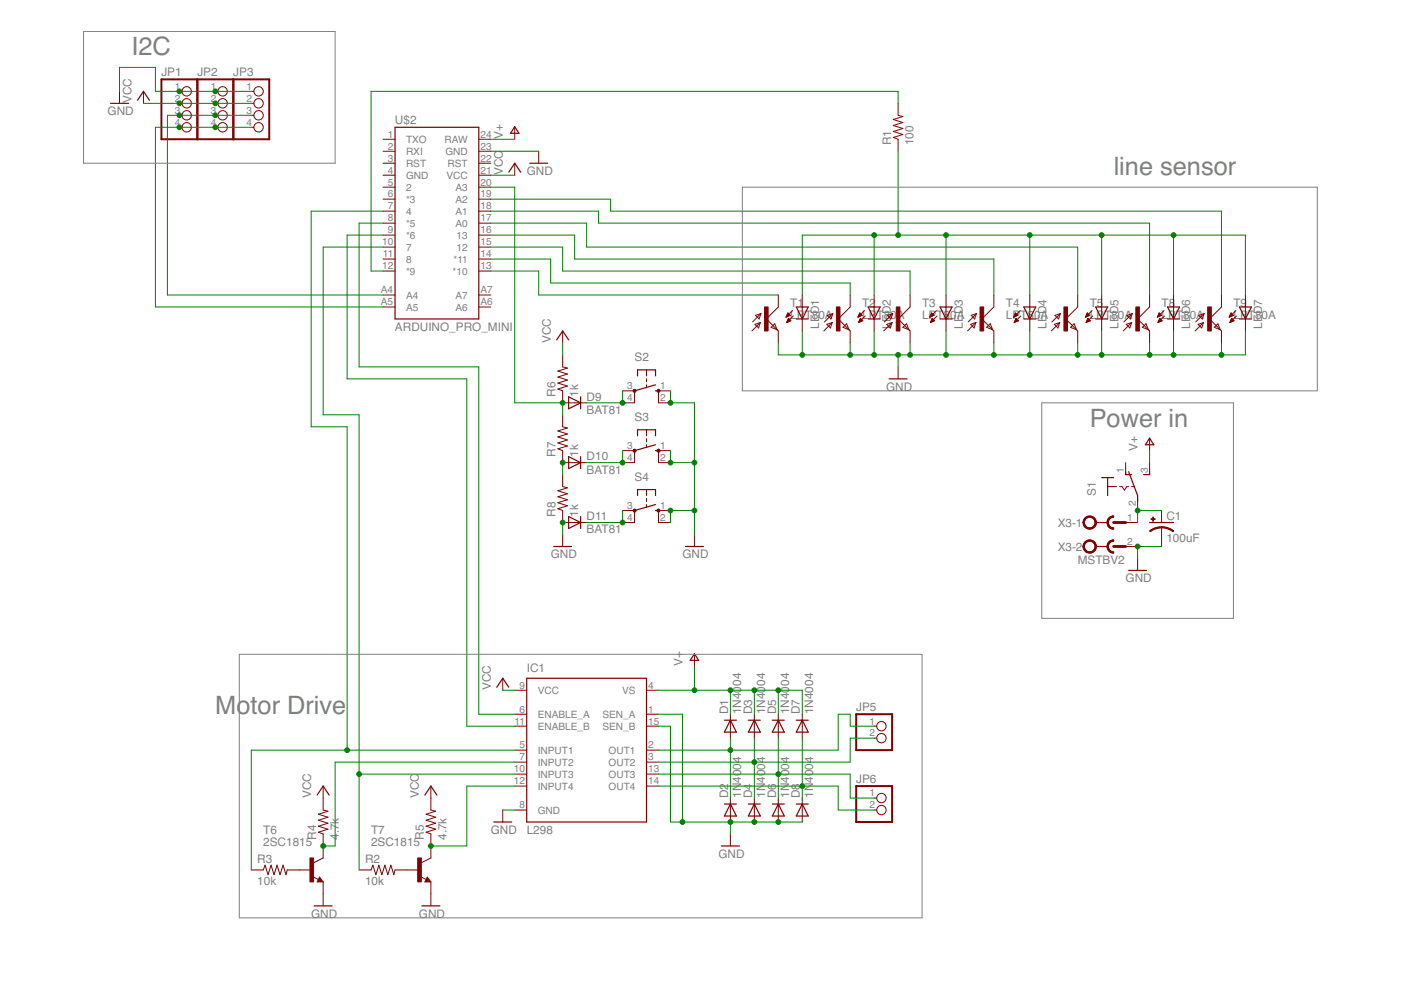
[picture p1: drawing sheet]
<svg xmlns="http://www.w3.org/2000/svg" width="297mm" height="210mm" viewBox="0 0 297 210" stroke-linecap="round" stroke-linejoin="round" font-family="sans-serif">
<g fill="none" stroke="#800000" stroke-width=".25">
<path d="M23.4 21.9h3.8M29.1 21.3l1.3-1.9 1.3 1.9M83.8 27h17.7v40.6h-17.7zM107.9 36.5l1.2-1.9 1.3 1.9M109.1 26.9l.9 1.4h-1.8zM112.3 34.6h3.8M118 72.1l1.3-1.9 1.3 1.9M135.2 79.7v-1.3h3.8v1.3M168.8 65.1h2.6l-1.3 2.5zM168.8 67.6h2.6M184.1 67.6h2.5M184.1 65.1h2.5l-1.3 2.5z"/>
<path d="M199.3 67.6h2.5M199.3 65.1h2.5l-1.2 2.5zM217.1 67.6h2.5M217.1 65.1h2.5l-1.3 2.5zM232.3 67.6h2.5M232.3 65.1h2.5l-1.2 2.5zM247.5 67.6h2.6M247.5 65.1h2.6l-1.3 2.5zM262.8 67.6h2.5M262.8 65.1h2.5l-1.2 2.5zM120.6 84.1l2.5 1.3-2.5 1.3zM120.6 96.8l2.5 1.3-2.5 1.3z"/>
<path d="M123.1 84.1v2.6M123.1 96.8v2.6M135.2 92.4v-1.3h3.8v1.3M139 82.9h.6M139 81.6l-4.5 1.3M139 95.5h.6M139 94.3l-4.5 1.2M188.5 80.3h3.8M238.7 100v.6h1.2M239.3 100l1.9 5.1v1.2M243.7 92.9l.9 1.4h-1.8zM243.7 100v.6h-1.2"/>
<path d="M117.4 115.9h3.8M120.6 109.5l2.5 1.3-2.5 1.3zM123.1 109.5v2.6M135.2 105.1v-1.3h3.8v1.3M139 108.2h.6M139 107l-4.5 1.2M145.3 115.9h3.8M232.3 110.8h2.5M232.3 115.9h2.5M233.6 101.3h2.5M234.8 101.3v3.8M243.7 110.8h5.1"/>
<path d="M147.2 138.6l.9 1.4h-1.8zM239.3 120.9h3.8M105.3 145.7l1.3-1.9 1.3 1.9M111.7 143.8h25.4v30.5h-25.4zM153.6 152.7h2.5M154.9 152.7l1.2 2.5h-2.5zM158.7 152.7h2.5M159.9 152.7l1.3 2.5h-2.5zM163.7 152.7h2.6M165 152.7l1.3 2.5h-2.6zM168.8 152.7h2.6M170.1 152.7l1.3 2.5h-2.6z"/>
<path d="M67.2 168.6l1.3-1.9 1.3 1.9M90.1 168.6l1.3-1.9 1.2 1.9M104.7 174.3h3.8M153 179.4h3.8M153.6 170.5h2.5M154.9 170.5l1.2 2.5h-2.5zM158.7 170.5h2.5M159.9 170.5l1.3 2.5h-2.5zM163.7 170.5h2.6M165 170.5l1.3 2.5h-2.6zM168.8 170.5h2.6M170.1 170.5l1.3 2.5h-2.6z"/>
<path d="M66.6 192.1h3.8M67.8 186.5l.1 .2h-.4l.3-.5 .5 .7h-.8M89.5 192.1h3.8M90.6 186.5l.1 .2h-.4l.3-.5 .5 .7h-.8"/>
</g>
<g fill="none" stroke="#800000" stroke-width=".21">
<path d="M25.3 19.4v2.5M30.4 19.4v2.5M38 19.4h.6M45.7 19.4h.5M53.3 19.4h.5M38 21.9h.6M38 24.4h.6M38 27h.6M45.7 21.9h.5M45.7 24.4h.5M45.7 27h.5M53.3 21.9h.5"/>
<path d="M53.3 24.4h.5M53.3 27h.5M81.2 39.7h2.6M81.2 37.1h2.6M81.2 32.1h2.6M81.2 29.5h2.6M81.2 34.6h2.6M101.5 39.7h2.6M101.5 37.1h2.6M101.5 32.1h2.6M101.5 29.5h2.6M101.5 34.6h2.6"/>
<path d="M109.1 27v2.5M109.1 34.6v2.5M114.2 32.1v2.5M190.4 21.9v2.5l1 .3-2 .6 2 .7-2 .6 2 .6-2 .7 2 .6-2 .6 1 .4v2.6M81.2 42.2h2.6M81.2 44.8h2.6M81.2 47.3h2.6M81.2 49.8h2.6M81.2 52.4h2.6M81.2 54.9h2.6M81.2 57.5h2.6M101.5 42.2h2.6"/>
<path d="M101.5 44.8h2.6M101.5 47.3h2.6M101.5 49.8h2.6M101.5 52.4h2.6M101.5 54.9h2.6M101.5 57.5h2.6M81.2 62.5h2.6M81.2 65.1h2.6M101.5 62.5h2.6M101.5 65.1h2.6M119.3 75.2v2.6l1 .2-2 .7 2 .6-2 .6 2 .7-2 .6 2 .7-2 .6 1 .4v2.5h5.1M119.3 70.2v2.5"/>
<path d="M137.1 78.4v1.3M160.1 68.8l1.1-.4-.4 1.1zM160.2 66.9l1.1-.4-.3 1.1zM161.2 68.4l-1.8 1.8M161.3 66.5l-1.7 1.8M164.3 68.6l.5 1.3-1.3-.5zM165 62.5v2.6l-2.5 2.5 2.5 2.6v2.5M166.7 67.2h.1M166.7 67.1h.2M166.8 67h.4M166.8 66.9h.7M166.8 68.3h.1"/>
<path d="M166.9 68.2h.3M166.9 66.8h.5M166.9 66.6h.4M166.9 68.1h.6M167 68h.6M167 66.5h.2M167 66.4h.1M167 67.8h.5M167 66.4l.6 .5-.9 .3zM167.1 67.7h.3M167.1 67.6h.2M167.2 67.5l.5 .5-.9 .4z"/>
<path d="M168.1 65.8l-1.4 1.4M168.2 67l-1.4 1.4M170.1 62.5v7.7M175.3 68.8l1.1-.4-.3 1.1zM175.4 66.9l1.2-.4-.4 1.1zM176.4 68.4l-1.7 1.8M176.6 66.5l-1.8 1.8M179.5 68.6l.5 1.3-1.3-.5zM180.3 62.5v2.6l-2.6 2.5 2.6 2.6v2.5M181.9 67.2h.1M181.9 67.1h.3M182 67h.5"/>
<path d="M182.1 66.9h.7M182.1 68.3h.1M182.1 68.2h.4M182.1 66.8h.6M182.2 66.6h.4M182.2 68.1h.5M182.2 66.5h.2M182.2 68h.7M182.3 66.4h.1M182.3 67.8h.5M182.3 66.4l.5 .5-.9 .3zM182.3 67.7h.3"/>
<path d="M182.4 67.6h.1M182.4 67.5l.5 .5-.9 .4zM183.3 65.8l-1.4 1.4M183.4 67l-1.4 1.4M185.3 62.5v7.7M188 68.8l1.1-.4-.3 1.1zM188.1 66.9l1.2-.4-.4 1.1zM189.1 68.4l-1.7 1.8M189.3 66.5l-1.8 1.8M190.4 77.8v2.5M192.2 68.6l.5 1.3-1.3-.5zM193 62.5v2.6l-2.6 2.5 2.6 2.6v2.5"/>
<path d="M197.1 67.2h.1M197.2 67.1h.2M197.2 67h.5M197.3 66.9h.7M197.3 68.3h.1M197.3 66.8h.6M197.3 68.2h.4M197.4 66.6h.4M197.4 68.1h.6M197.4 66.5h.3M197.4 68h.7M197.5 66.4h.1"/>
<path d="M197.5 67.8h.5M197.5 66.4l.5 .5-.9 .3zM197.5 67.7h.4M197.6 67.6h.2M197.7 67.5l.5 .5-.9 .4zM198.5 65.8l-1.4 1.4M198.7 67l-1.4 1.4M200.6 62.5v7.7M205.8 68.8l1.1-.4-.4 1.1zM205.9 66.9l1.1-.4-.3 1.1zM206.9 68.4l-1.8 1.8M207 66.5l-1.7 1.8"/>
<path d="M210 68.6l.5 1.3-1.3-.5zM210.7 62.5v2.6l-2.5 2.5 2.5 2.6v2.5M214.9 67.2h.1M215 67.1h.2M215 67h.5M215.1 66.9h.7M215.1 68.3h.1M215.1 66.8h.6M215.1 68.2h.4M215.2 66.6h.4M215.2 68.1h.6M215.2 66.5h.3"/>
<path d="M215.2 68h.7M215.3 67.8h.5M215.3 66.4h.1M215.3 66.4l.5 .5-.9 .3zM215.3 67.7h.3M215.4 67.6h.1M215.4 67.5l.5 .5-.9 .4zM216.3 65.8l-1.4 1.4M216.4 67l-1.4 1.4M218.3 62.5v7.7M223.5 68.8l1.2-.4-.4 1.1zM223.7 66.9l1.1-.4-.4 1.1z"/>
<path d="M224.7 68.4l-1.8 1.8M224.8 66.5l-1.8 1.8M227.7 68.6l.5 1.3-1.2-.5zM228.5 62.5v2.6l-2.5 2.5 2.5 2.6v2.5M230.1 67.2h.1M230.2 67.1h.2M230.3 67h.4M230.3 68.3h.1M230.3 66.9h.7M230.4 66.8h.5M230.4 68.2h.3M230.4 68.1h.6"/>
<path d="M230.4 66.6h.4M230.5 66.5h.2M230.5 68h.6M230.5 66.4h.1M230.5 67.8h.5M230.5 66.4l.5 .5-.9 .3zM230.6 67.7h.3M230.6 67.6h.2M230.7 67.5l.5 .5-.9 .4zM231.5 65.8l-1.4 1.4M231.7 67l-1.4 1.4M233.6 62.5v7.7"/>
<path d="M238.8 68.8l1.1-.4-.4 1.1zM238.9 66.9l1.2-.4-.4 1.1zM239.9 68.4l-1.8 1.8M240.1 66.5l-1.8 1.8M243 68.6l.5 1.3-1.3-.5zM243.7 62.5v2.6l-2.5 2.5 2.5 2.6v2.5M245.4 67.2h.1M245.4 67.1h.3M245.5 67h.5M245.5 68.3h.2M245.6 66.9h.6M245.6 66.8h.6"/>
<path d="M245.6 68.2h.3M245.6 66.6h.5M245.6 68.1h.6M245.7 66.5h.2M245.7 68h.7M245.7 66.4h.1M245.7 67.8h.6M245.8 66.4l.5 .5-.9 .3zM245.8 67.7h.3M245.9 67.6h.1M245.9 67.5l.5 .5-.9 .4zM246.8 65.8l-1.4 1.4"/>
<path d="M246.9 67l-1.4 1.4M248.8 62.5v7.7M254 68.8l1.2-.4-.4 1.1zM254.1 66.9l1.2-.4-.4 1.1zM255.2 68.4l-1.8 1.8M255.3 66.5l-1.8 1.8M258.2 68.6l.5 1.3-1.2-.5zM259 62.5v2.6l-2.6 2.5 2.6 2.6v2.5M260.6 67.2h.1M260.7 67.1h.2M260.7 67h.5M260.8 66.9h.7"/>
<path d="M260.8 68.3h.1M260.8 66.8h.6M260.8 68.2h.4M260.9 66.6h.4M260.9 68.1h.6M260.9 66.5h.3M260.9 68h.7M261 66.4h.1M261 67.8h.5M261 66.4l.5 .5-.9 .3zM261 67.7h.4M261.1 67.6h.1"/>
<path d="M261.1 67.5l.5 .5-.8 .4zM262 65.8l-1.4 1.4M262.1 67l-1.3 1.4M264.1 62.5v7.7M119.3 87.9v2.6l1 .2-2 .7 2 .6-2 .6 2 .7-2 .6 2 .7-2 .6 1 .3v2.6h5.1M132 82.9h2.5v2.5h-2.5M132 95.5h2.5v2.6h-2.5M137.1 80.3v.7M137.1 81.6v.6M137.1 91.1v1.3M137.1 93v.7M137.1 94.3v.6"/>
<path d="M142.2 82.9h-2.6v2.5h2.6M142.2 95.5h-2.6v2.6h2.6M238.7 98.1v2.5M243.7 93v2.5M243.7 98.1v2.5M119.3 100.6v2.6l1 .2-2 .7 2 .6-2 .6 2 .7-2 .6 2 .6-2 .7 1 .3v2.6h5.1M119.3 113.3v2.6M132 108.2h2.5v2.6h-2.5M137.1 103.8v1.3M137.1 105.7v.6M137.1 107v.6M142.2 108.2h-2.6v2.6h2.6"/>
<path d="M147.2 113.3v2.6M234.8 103.2h1.9M237.4 103.2h.5l.5 .7 .5-.7h.4M238.7 110.8h2.5M238.7 115.9h2.5M239.9 103.2h.7M241.2 105.7v2.5M241.2 118.4v2.5M246.3 108.2v2.6M246.3 111.8v4.1M147.2 138.7v2.6M106.6 143.8v2.5"/>
<path d="M109.1 154h2.6M109.1 146.3h2.6M109.1 151.4h2.6M109.1 159h2.6M137.1 154h2.5M137.1 146.3h2.5M137.1 151.4h2.5M137.1 159h2.5M154.9 151.4v5.1M159.9 151.4v5.1M165 151.4v5.1M170.1 151.4v5.1"/>
<path d="M185.3 154h.6M185.3 156.5h.6M68.5 166.7v5l1 .3-2 .6 2 .7-2 .6 2 .6-2 .7 2 .6-2 .6 1 .4v5.1l-2 1M91.4 166.7v5l1 .3-2.1 .6 2.1 .7-2.1 .6 2.1 .6-2.1 .7 2.1 .6-2.1 .6 1.1 .4v5.1l-2.1 1M106.6 171.7v2.6M109.1 166.7h2.6M109.1 164.1h2.6M109.1 171.7h2.6M109.1 161.6h2.6M137.1 166.7h2.5M137.1 164.1h2.5M137.1 161.6h2.5"/>
<path d="M154.9 169.2v5.1M154.9 176.8v2.6M159.9 169.2v5.1M165 169.2v5.1M170.1 169.2v5.1M185.3 171.7h.6M185.3 169.2h.6M53.3 184.4h2.5l.4-1 .6 2.1 .7-2.1 .6 2.1 .6-2.1 .7 2.1 .6-2.1 .6 2.1 .3-1.1h5.1M66.3 185.9l1.2 .6M67.8 186l.7 1h-1.3zM68.5 187v5.1M76.1 184.4h2.6l.4-1 .6 2.1 .6-2.1 .7 2.1 .6-2.1 .6 2.1 .7-2.1 .6 2.1 .3-1.1h5"/>
<path d="M89.1 185.9l1.3 .6M90.6 186l.8 1h-1.3zM91.4 187v5.1"/>
<circle cx="39.6" cy="19.4" r=".99"/>
<circle cx="47.2" cy="19.4" r=".99"/>
<circle cx="54.8" cy="19.4" r=".99"/>
<circle cx="39.6" cy="27" r=".99"/>
<circle cx="39.6" cy="24.4" r=".99"/>
<circle cx="39.6" cy="21.9" r=".99"/>
<circle cx="47.2" cy="24.4" r=".99"/>
<circle cx="47.2" cy="27" r=".99"/>
<circle cx="47.2" cy="21.9" r=".99"/>
<circle cx="54.8" cy="24.4" r=".99"/>
<circle cx="54.8" cy="27" r=".99"/>
<circle cx="54.8" cy="21.9" r=".99"/>
<circle cx="186.9" cy="154" r=".99"/>
<circle cx="186.9" cy="156.5" r=".99"/>
<circle cx="186.9" cy="169.2" r=".99"/>
<circle cx="186.9" cy="171.7" r=".99"/>
</g>
<g fill="#800000" stroke="#800000" stroke-width=".21">
<path d="M162.1 65.1h.8v5.1h-.8z"/>
<path d="M177.3 65.1h.8v5.1h-.8z"/>
<path d="M190 65.1h.8v5.1h-.8z"/>
<path d="M207.8 65.1h.8v5.1h-.8z"/>
<path d="M225.6 65.1h.7v5.1h-.7z"/>
<path d="M65.7 181.9h.8v5.1h-.8z"/>
<path d="M88.6 181.9h.7v5.1h-.7z"/>
<path d="M244 110h.9v.1h-.9z"/>
<path d="M244.4 109.6h.1v.9h-.1z"/>
<path d="M240.8 65.1h.8v5.1h-.8z"/>
<path d="M256.1 65.1h.7v5.1h-.7z"/>
</g>
<path d="M34.2 16.8h22.9v12.7h-22.9zM41.8 16.8v12.7M49.5 16.8v12.7M181.5 151.4h7.6v7.6h-7.6zM181.5 166.7h7.6v7.6h-7.6z" fill="none" stroke="#800000" stroke-width=".42"/>
<g fill="#800000" stroke="#800000" stroke-width=".21">
<path d="M246.3 111.7l1.3 .2 1.2 .6-.1 .3-1.4-.7-1-.2z" fill-rule="evenodd"/>
<path d="M243.7 112.5l1.2-.6 1.4-.2v.2l-1.5 .3-.9 .6z" fill-rule="evenodd"/>
<path d="M134.3 95.3h.5v.5h-.5z" fill-rule="evenodd"/>
<path d="M139.4 95.3h.4v.5h-.4z" fill-rule="evenodd"/>
<path d="M234.7 110.8h.3l.2 .7 .4 .3 .5 .1v.3a1.37 1.37 0 0 1-1.4-1.4z" fill-rule="evenodd"/>
<path d="M235.1 109.8l1-.4v.2l-.9 .5-.2 .7h-.3z" fill-rule="evenodd"/>
<path d="M235.1 109.8l.9-.4h.1v.2a1.14 1.14 0 0 0-1.1 1.2 1.14 1.14 0 0 0 1.1 1.1v.3a1.4 1.4 0 0 1-1.3-.9 1.4 1.4 0 0 1 .3-1.5z" fill-rule="evenodd"/>
<path d="M230 109.8a1.4 1.4 0 0 1 2.2 .3 1.4 1.4 0 0 1-.8 2.1 1.4 1.4 0 0 1-1.8-1.4h.3a1.15 1.15 0 0 1 1.6-1.1 1.15 1.15 0 0 1 .3 1.9 1.15 1.15 0 0 1-1.9-.5v-.3h-.3z" fill-rule="evenodd"/>
<path d="M230 109.8a1.4 1.4 0 0 1 2.2 .3 1.4 1.4 0 0 1-.8 2.1 1.4 1.4 0 0 1-1.8-1.4h.3a1.15 1.15 0 0 1 1.6-1.1 1.15 1.15 0 0 1 .3 1.9 1.15 1.15 0 0 1-1.9-.5v-.3h-.3z" fill-rule="evenodd"/>
<path d="M234.7 115.9h.3l.2 .7 .4 .3 .5 .1v.3a1.37 1.37 0 0 1-1.4-1.4z" fill-rule="evenodd"/>
<path d="M235.1 114.9l1-.4v.2l-.9 .5-.2 .7h-.3z" fill-rule="evenodd"/>
<path d="M235.1 114.9l.9-.4h.1v.2a1.14 1.14 0 0 0-1.1 1.2 1.14 1.14 0 0 0 1.1 1.1v.3a1.4 1.4 0 0 1-1.3-.9 1.4 1.4 0 0 1 .3-1.5z" fill-rule="evenodd"/>
<path d="M230 114.9a1.4 1.4 0 0 1 2.2 .3 1.4 1.4 0 0 1-.8 2 1.4 1.4 0 0 1-1.8-1.3h.3a1.15 1.15 0 0 1 1.6-1.1 1.15 1.15 0 0 1 .3 1.9 1.15 1.15 0 0 1-1.9-.5v-.3h-.3z" fill-rule="evenodd"/>
<path d="M230 114.9a1.4 1.4 0 0 1 2.2 .3 1.4 1.4 0 0 1-.8 2 1.4 1.4 0 0 1-1.8-1.3h.3a1.15 1.15 0 0 1 1.6-1.1 1.15 1.15 0 0 1 .3 1.9 1.15 1.15 0 0 1-1.9-.5v-.3h-.3z" fill-rule="evenodd"/>
<circle cx="134.5" cy="82.9" r=".33"/>
<circle cx="139.6" cy="82.9" r=".33"/>
<circle cx="134.5" cy="108.3" r=".32"/>
<circle cx="139.6" cy="108.3" r=".33"/>
</g>
<path d="M236.1 110.8h2.6M236.1 115.9h2.6" fill="none" stroke="#800000" stroke-width=".61"/>
<g fill="none" stroke="#008000" stroke-width=".21">
<path d="M25.3 19.4v-5.1h7.7v5.1h20.3M30.4 21.9h22.9M53.3 27h-20.3v38.1h48.2M53.3 24.4h-17.8v38.1h45.7M104.1 32.1h10.1M104.1 39.7h5v45.7h10.2v2.5M104.1 37.1h5M104.1 29.5h5M190.4 21.9v-2.5h-111.7v38.1h2.5M190.4 32.1v17.7M81.2 49.8h-7.6v30.5h25.4v73.7h10.1M81.2 47.3h-5.1v30.5h25.4v73.6h7.6"/>
<path d="M81.2 52.4h-12.7v35.5h7.6v96.5M81.2 44.8h-15.2v45.7h7.6v68.5M104.1 49.8h17.7v5.1h88.9v7.6M104.1 52.4h15.2v5.1h73.7v5M104.1 54.9h12.7v5.1h63.5v2.5M104.1 47.3h20.3v5.1h104.1v10.1M104.1 44.8h22.8v2.5h116.8v15.2M104.1 42.2h25.4v2.6h129.5v17.7M104.1 57.5h10.1v5h50.8M185.3 49.8v12.7M200.6 49.8v12.7M218.3 49.8v12.7"/>
<path d="M233.6 49.8v12.7M248.8 49.8v12.7M119.3 72.7v2.5M170.1 62.5v-12.7h94v12.7M170.1 70.2v5M180.3 72.7v2.5M185.3 70.2v5M190.4 75.2v2.6M193 72.7v2.5M200.6 70.2v5M210.7 72.7v2.5M218.3 70.2v5"/>
<path d="M228.5 72.7v2.5M233.6 70.2v5M243.7 72.7v2.5M248.8 70.2v5M259 72.7v2.5M264.1 70.2v5h-99.1v-2.5M119.3 98.1v2.5M132 82.9v2.5h-7.6M132 95.5v2.6h-7.6M142.2 82.9v2.5h5v27.9M142.2 95.5v2.6h5M243.7 95.5v2.6"/>
<path d="M119.3 110.8v2.5M132 108.2v2.6h-7.6M147.2 108.2h-5v2.6M246.3 108.2h-5.1v2.6M246.3 115.9h-5.1v2.5M106.6 146.3h2.5M109.1 159h-55.8v25.4M139.6 146.3h30.5v5.1M139.6 154h2.6v20.3h27.9M139.6 151.4h5.1v22.9M147.2 141.3v5M154.9 146.3v5.1"/>
<path d="M154.9 156.5v12.7M159.9 146.3v5.1M159.9 156.5v12.7M165 146.3v5.1M165 156.5v12.7M170.1 156.5v12.7M185.3 154h-5v-2.6h-2.6v7.6h-38.1M185.3 156.5h-5v5.1h-40.7M76.1 164.1h33M106.6 171.7h2.5M109.1 161.6h-38v17.8h-2.6M109.1 166.7h-10.1v12.7h-7.6"/>
<path d="M139.6 166.7h38.1v5h7.6M139.6 164.1h40.7v5.1h5M154.9 174.3v2.5"/>
</g>
<g fill="#008000" stroke="#008000" stroke-width=".21">
<circle cx="190.4" cy="49.8" r=".51"/>
<circle cx="185.3" cy="49.8" r=".51"/>
<circle cx="200.6" cy="49.8" r=".51"/>
<circle cx="218.3" cy="49.8" r=".51"/>
<circle cx="233.6" cy="49.8" r=".51"/>
<circle cx="248.8" cy="49.8" r=".51"/>
<circle cx="165" cy="174.3" r=".51"/>
<circle cx="159.9" cy="174.3" r=".51"/>
<circle cx="154.9" cy="174.3" r=".51"/>
<circle cx="144.7" cy="174.3" r=".51"/>
<circle cx="45.7" cy="19.4" r=".51"/>
<circle cx="38" cy="19.4" r=".51"/>
<circle cx="241.2" cy="115.9" r=".51"/>
<circle cx="119.3" cy="110.8" r=".51"/>
<circle cx="147.2" cy="98.1" r=".51"/>
<circle cx="147.2" cy="108.2" r=".51"/>
<circle cx="142.2" cy="108.2" r=".51"/>
<circle cx="142.2" cy="98.1" r=".51"/>
<circle cx="142.2" cy="85.4" r=".51"/>
<circle cx="180.3" cy="75.2" r=".51"/>
<circle cx="185.3" cy="75.2" r=".51"/>
<circle cx="200.6" cy="75.2" r=".51"/>
<circle cx="193" cy="75.2" r=".51"/>
<circle cx="210.7" cy="75.2" r=".51"/>
<circle cx="218.3" cy="75.2" r=".51"/>
<circle cx="228.5" cy="75.2" r=".51"/>
<circle cx="170.1" cy="75.2" r=".51"/>
<circle cx="233.6" cy="75.2" r=".51"/>
<circle cx="243.7" cy="75.2" r=".51"/>
<circle cx="248.8" cy="75.2" r=".51"/>
<circle cx="259" cy="75.2" r=".51"/>
<circle cx="190.4" cy="75.2" r=".51"/>
<circle cx="68.5" cy="179.4" r=".51"/>
<circle cx="91.4" cy="179.4" r=".51"/>
<circle cx="73.6" cy="159" r=".51"/>
<circle cx="76.1" cy="164.1" r=".51"/>
<circle cx="45.7" cy="21.9" r=".51"/>
<circle cx="38" cy="21.9" r=".51"/>
<circle cx="159.9" cy="146.3" r=".51"/>
<circle cx="165" cy="146.3" r=".51"/>
<circle cx="147.2" cy="146.3" r=".51"/>
<circle cx="154.9" cy="146.3" r=".51"/>
<circle cx="154.9" cy="159" r=".51"/>
<circle cx="159.9" cy="161.6" r=".51"/>
<circle cx="165" cy="164.1" r=".51"/>
<circle cx="170.1" cy="166.7" r=".51"/>
<circle cx="45.7" cy="27" r=".51"/>
<circle cx="38" cy="27" r=".51"/>
<circle cx="241.2" cy="108.2" r=".51"/>
<circle cx="119.3" cy="85.4" r=".51"/>
<circle cx="119.3" cy="98.1" r=".51"/>
<circle cx="132" cy="85.4" r=".51"/>
<circle cx="132" cy="98.1" r=".51"/>
<circle cx="132" cy="110.8" r=".51"/>
<circle cx="45.7" cy="24.4" r=".51"/>
<circle cx="38" cy="24.4" r=".51"/>
</g>
<path d="M17.7 6.7h53.4v27.9h-53.4zM157.4 39.7h121.9v43.2h-121.9zM220.9 85.4h40.6v45.7h-40.6zM50.7 138.7h144.8v55.9h-144.8z" fill="none" stroke="#808080" stroke-width=".21"/>
<g font-size="5.4" fill="#808080">
<text x="27.9" y="11.8">I2C</text>
<text x="236.1" y="37.1">line sensor</text>
<text x="231" y="90.5">Power in</text>
<text x="45.7" y="151.4">Motor Drive</text>
</g>
<g font-size="2.5" fill="#808080">
<text x="34.2" y="16.2">JP1</text>
<text x="41.8" y="16.2">JP2</text>
<text x="49.5" y="16.2">JP3</text>
<text x="27.9" y="21.9" transform="rotate(-90 27.9 21.9)">VCC</text>
<text x="22.8" y="24.4">GND</text>
<text x="83.7" y="26.2">U$2</text>
<text x="106.6" y="29.5" transform="rotate(-90 106.6 29.5)">V+</text>
<text x="188.9" y="30.8" transform="rotate(-90 188.9 30.8)">R1</text>
<text x="193.7" y="30.8" transform="rotate(-90 193.7 30.8)">100</text>
<text x="106.6" y="37.1" transform="rotate(-90 106.6 37.1)">VCC</text>
<text x="111.7" y="37.1">GND</text>
<text x="167.6" y="65.1">T1</text>
<text x="182.8" y="65.1">T2</text>
<text x="195.5" y="65.1">T3</text>
<text x="213.3" y="65.1">T4</text>
<text x="231" y="65.1">T5</text>
<text x="246.3" y="65.1">T8</text>
<text x="261.5" y="65.1">T9</text>
<text x="83.7" y="70.2">ARDUINO_PRO_MINI</text>
<text x="167.6" y="67.6">LP</text>
<text x="170.6" y="67.6">T80A</text>
<text x="173.6" y="69.7" transform="rotate(-90 173.6 69.7)">LED1</text>
<text x="182.8" y="67.6">LP</text>
<text x="185.8" y="67.6">T80</text>
<text x="188.9" y="69.7" transform="rotate(-90 188.9 69.7)">LED2</text>
<text x="190.1" y="67.6">A</text>
<text x="195.5" y="67.6">LPT80A</text>
<text x="204.1" y="69.7" transform="rotate(-90 204.1 69.7)">LED3</text>
<text x="213.3" y="67.6">LPT80A</text>
<text x="221.9" y="69.7" transform="rotate(-90 221.9 69.7)">LED4</text>
<text x="231" y="67.6">LP</text>
<text x="234.1" y="67.6">T80A</text>
<text x="237.1" y="69.7" transform="rotate(-90 237.1 69.7)">LED5</text>
<text x="246.3" y="67.6">LP</text>
<text x="249.3" y="67.6">T80A</text>
<text x="252.4" y="69.7" transform="rotate(-90 252.4 69.7)">LED6</text>
<text x="261.5" y="67.6">LP</text>
<text x="264.6" y="67.6">T80A</text>
<text x="267.6" y="69.7" transform="rotate(-90 267.6 69.7)">LED7</text>
<text x="116.8" y="72.7" transform="rotate(-90 116.8 72.7)">VCC</text>
<text x="134.5" y="76.5">S2</text>
<text x="187.9" y="82.9">GND</text>
<text x="117.8" y="84.1" transform="rotate(-90 117.8 84.1)">R6</text>
<text x="122.6" y="84.1" transform="rotate(-90 122.6 84.1)">1k</text>
<text x="124.4" y="87.7">BAT81</text>
<text x="124.4" y="84.9">D9</text>
<text x="134.5" y="89.2">S3</text>
<text x="241.2" y="95.6" transform="rotate(-90 241.2 95.6)">V+</text>
<text x="117.8" y="96.8" transform="rotate(-90 117.8 96.8)">R7</text>
<text x="122.6" y="96.8" transform="rotate(-90 122.6 96.8)">1k</text>
<text x="124.4" y="100.4">BAT81</text>
<text x="124.4" y="97.6">D10</text>
<text x="134.5" y="101.9">S4</text>
<text x="232.3" y="105.1" transform="rotate(-90 232.3 105.1)">S1</text>
<text x="117.8" y="109.5" transform="rotate(-90 117.8 109.5)">R8</text>
<text x="122.6" y="109.5" transform="rotate(-90 122.6 109.5)">1k</text>
<text x="124.4" y="113.1">BAT81</text>
<text x="124.4" y="110.3">D11</text>
<text x="224.2" y="111.7">X3-1</text>
<text x="247.3" y="110.2">C1</text>
<text x="116.8" y="118.4">GND</text>
<text x="144.7" y="118.4">GND</text>
<text x="224.2" y="116.8">X3-2</text>
<text x="228.5" y="119.7">MSTBV2</text>
<text x="247.3" y="115">100uF</text>
<text x="238.7" y="123.5">GND</text>
<text x="111.7" y="142.5">IC1</text>
<text x="144.7" y="141.3" transform="rotate(-90 144.7 141.3)">V+</text>
<text x="104.1" y="146.3" transform="rotate(-90 104.1 146.3)">VCC</text>
<text x="154.4" y="151.4" transform="rotate(-90 154.4 151.4)">D1</text>
<text x="157.2" y="151.4" transform="rotate(-90 157.2 151.4)">1N4004</text>
<text x="159.5" y="151.4" transform="rotate(-90 159.5 151.4)">D3</text>
<text x="162.2" y="151.4" transform="rotate(-90 162.2 151.4)">1N4004</text>
<text x="164.5" y="151.4" transform="rotate(-90 164.5 151.4)">D5</text>
<text x="167.3" y="151.4" transform="rotate(-90 167.3 151.4)">1N4004</text>
<text x="169.6" y="151.4" transform="rotate(-90 169.6 151.4)">D7</text>
<text x="172.4" y="151.4" transform="rotate(-90 172.4 151.4)">1N4004</text>
<text x="181.5" y="150.8">JP5</text>
<text x="157.2" y="166" transform="rotate(-90 157.2 166)">4004</text>
<text x="162.2" y="166" transform="rotate(-90 162.2 166)">4004</text>
<text x="167.3" y="166" transform="rotate(-90 167.3 166)">4004</text>
<text x="172.4" y="166" transform="rotate(-90 172.4 166)">4004</text>
<text x="181.5" y="166">JP6</text>
<text x="66" y="169.2" transform="rotate(-90 66 169.2)">VCC</text>
<text x="88.8" y="169.2" transform="rotate(-90 88.8 169.2)">VCC</text>
<text x="154.4" y="169.2" transform="rotate(-90 154.4 169.2)">D2</text>
<text x="157.2" y="169.2" transform="rotate(-90 157.2 169.2)">1N</text>
<text x="159.5" y="169.2" transform="rotate(-90 159.5 169.2)">D4</text>
<text x="162.2" y="169.2" transform="rotate(-90 162.2 169.2)">1N</text>
<text x="164.5" y="169.2" transform="rotate(-90 164.5 169.2)">D6</text>
<text x="167.3" y="169.2" transform="rotate(-90 167.3 169.2)">1N</text>
<text x="169.6" y="169.2" transform="rotate(-90 169.6 169.2)">D8</text>
<text x="172.4" y="169.2" transform="rotate(-90 172.4 169.2)">1N</text>
<text x="55.8" y="179.4">2SC1815</text>
<text x="55.8" y="176.8">T6</text>
<text x="67" y="178.1" transform="rotate(-90 67 178.1)">R4</text>
<text x="71.8" y="178.1" transform="rotate(-90 71.8 178.1)">4.7k</text>
<text x="78.7" y="179.4">2SC1815</text>
<text x="78.7" y="176.8">T7</text>
<text x="89.9" y="178.1" transform="rotate(-90 89.9 178.1)">R5</text>
<text x="94.7" y="178.1" transform="rotate(-90 94.7 178.1)">4.7k</text>
<text x="104.1" y="176.8">GND</text>
<text x="111.7" y="176.8">L298</text>
<text x="54.5" y="182.9">R3</text>
<text x="77.4" y="182.9">R2</text>
<text x="152.3" y="181.9">GND</text>
<text x="54.5" y="187.7">10k</text>
<text x="77.4" y="187.7">10k</text>
<text x="66" y="194.6">GND</text>
<text x="88.8" y="194.6">GND</text>
</g>
<g font-size="2.1" fill="#808080">
<text x="37.1" y="19">1</text>
<text x="37.1" y="21.6">2</text>
<text x="44.7" y="19">1</text>
<text x="44.7" y="21.6">2</text>
<text x="52.3" y="19">1</text>
<text x="52.3" y="21.6">2</text>
<text x="37.1" y="24.1">3</text>
<text x="37.1" y="26.6">4</text>
<text x="44.7" y="24.1">3</text>
<text x="44.7" y="26.6">4</text>
<text x="52.3" y="24.1">3</text>
<text x="52.3" y="26.6">4</text>
<text x="82.2" y="29.2">1</text>
<text x="101.9" y="29.2">24</text>
<text x="82.2" y="34.3">3</text>
<text x="82.2" y="31.7">2</text>
<text x="86.1" y="35.4">RST</text>
<text x="86.1" y="32.8">RXI</text>
<text x="86.1" y="30.3">TXO</text>
<text x="94.3" y="30.3">RAW</text>
<text x="94.4" y="32.8">GND</text>
<text x="94.9" y="35.4">RST</text>
<text x="101.9" y="31.7">23</text>
<text x="101.9" y="34.3">22</text>
<text x="82.2" y="39.3">5</text>
<text x="82.2" y="41.9">6</text>
<text x="82.2" y="36.8">4</text>
<text x="86.1" y="40.4">2</text>
<text x="86.1" y="37.9">GND</text>
<text x="94.7" y="37.9">VCC</text>
<text x="96.6" y="40.4">A3</text>
<text x="101.9" y="41.9">19</text>
<text x="101.9" y="39.3">20</text>
<text x="101.9" y="36.8">21</text>
<text x="82.2" y="44.4">7</text>
<text x="82.2" y="46.9">8</text>
<text x="86.1" y="43">*3</text>
<text x="86.1" y="45.5">4</text>
<text x="96.6" y="45.5">A1</text>
<text x="96.6" y="43">A2</text>
<text x="101.9" y="46.9">17</text>
<text x="101.9" y="44.4">18</text>
<text x="81" y="52">10</text>
<text x="82.2" y="49.5">9</text>
<text x="86.1" y="48.1">*5</text>
<text x="86.1" y="50.6">*6</text>
<text x="86.1" y="53.1">7</text>
<text x="96.6" y="48.1">A0</text>
<text x="96.8" y="53.1">12</text>
<text x="96.8" y="50.6">13</text>
<text x="101.9" y="52">15</text>
<text x="101.9" y="49.5">16</text>
<text x="81" y="57.1">12</text>
<text x="81.2" y="54.6">11</text>
<text x="86.1" y="55.7">8</text>
<text x="86.1" y="58.2">*9</text>
<text x="96" y="58.2">*10</text>
<text x="96.1" y="55.7">*11</text>
<text x="101.9" y="57.1">13</text>
<text x="101.9" y="54.6">14</text>
<text x="80.8" y="62.2">A4</text>
<text x="80.8" y="64.7">A5</text>
<text x="86.1" y="63.3">A4</text>
<text x="86.1" y="65.8">A5</text>
<text x="96.6" y="63.3">A7</text>
<text x="96.6" y="65.8">A6</text>
<text x="101.9" y="62.2">A7</text>
<text x="101.9" y="64.7">A6</text>
<text x="133" y="82.5">3</text>
<text x="140" y="82.5">1</text>
<text x="133" y="85">4</text>
<text x="140" y="85">2</text>
<text x="133" y="95.2">3</text>
<text x="140" y="95.2">1</text>
<text x="133" y="97.7">4</text>
<text x="140" y="97.7">2</text>
<text x="238.3" y="100.3" transform="rotate(-90 238.3 100.3)">1</text>
<text x="243.4" y="100.3" transform="rotate(-90 243.4 100.3)">3</text>
<text x="133" y="107.9">3</text>
<text x="140" y="107.9">1</text>
<text x="240.8" y="107.3" transform="rotate(-90 240.8 107.3)">2</text>
<text x="133" y="110.4">4</text>
<text x="140" y="110.4">2</text>
<text x="239" y="110.4">1</text>
<text x="239" y="115.5">2</text>
<text x="110.1" y="146">9</text>
<text x="114" y="147.1">VCC</text>
<text x="131.9" y="147.1">VS</text>
<text x="137.4" y="146">4</text>
<text x="109.1" y="153.6">11</text>
<text x="110.1" y="151.1">6</text>
<text x="114" y="154.7">ENABLE_B</text>
<text x="114" y="152.2">ENABLE_A</text>
<text x="127.7" y="154.7">SEN_B</text>
<text x="127.7" y="152.2">SEN_A</text>
<text x="137.4" y="153.6">15</text>
<text x="137.4" y="151.1">1</text>
<text x="184.3" y="153.6">1</text>
<text x="110.1" y="161.2">7</text>
<text x="110.1" y="158.7">5</text>
<text x="114" y="159.8">INPUT1</text>
<text x="129" y="159.8">OUT1</text>
<text x="137.4" y="161.2">3</text>
<text x="137.4" y="158.7">2</text>
<text x="184.3" y="156.2">2</text>
<text x="109" y="166.3">12</text>
<text x="109" y="163.8">10</text>
<text x="114" y="167.4">INPUT4</text>
<text x="114" y="164.9">INPUT3</text>
<text x="114" y="162.3">INPUT2</text>
<text x="129" y="167.4">OUT4</text>
<text x="129" y="164.9">OUT3</text>
<text x="129" y="162.3">OUT2</text>
<text x="137.4" y="166.3">14</text>
<text x="137.4" y="163.8">13</text>
<text x="110.1" y="171.4">8</text>
<text x="114" y="172.5">GND</text>
<text x="184.3" y="168.8">1</text>
<text x="184.3" y="171.4">2</text>
</g>
</svg>
